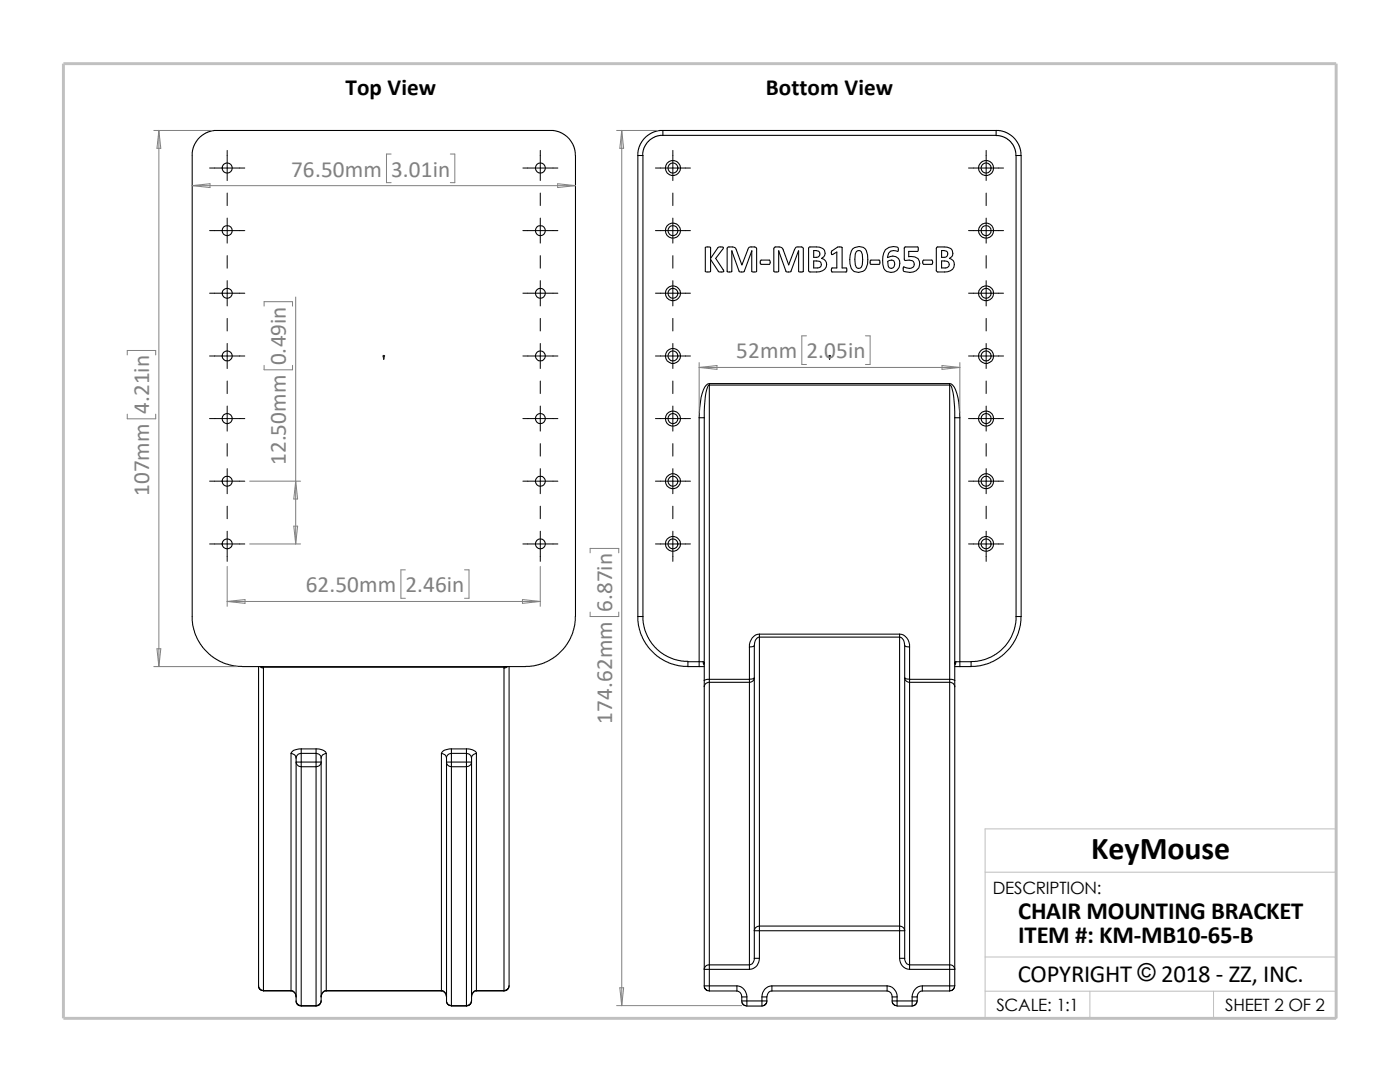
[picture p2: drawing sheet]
<svg xmlns="http://www.w3.org/2000/svg" width="279mm" height="216mm" viewBox="0 0 279 216" stroke-linecap="round" stroke-linejoin="round" font-family="sans-serif">
<path d="M196.6 174h70.1M196.6 191h70.1M196.6 197.8h70.1M217.5 197.8v5.4M242.2 197.8v5.4M26.8 203.2h239.9v-37.8h-70.1v37.8" fill="none" stroke="#c0c0c0" stroke-width=".2"/>
<path d="M12.7 12.7h254v190.5h-254z" fill="none" stroke="#c0c0c0" stroke-width=".59"/>
<g fill="none" stroke="#000" stroke-width=".21">
<path d="M38.4 31l.2-1.6 .9-1.7 1.5-1.1 1.7-.6h67.7l1.8 .6 1.4 1.1 1 1.7 .3 1.6v92M38.4 31v92.9l.4 2.3 .7 1.5 .9 1.5 1.4 1.4 1.8 1.2 1.6 .7 1.5 .4 1.6 .1M127.3 31v92M127.3 31h1v92M132.3 26l-.9 .1-1.1 .3-1.5 1-1.2 1.7-.3 1v.9M132.3 26h66.5M132.3 27l-1.4 .2-1.5 1-.9 1.4-.2 1.4M132.3 26v1M198.8 26v1h-66.5M198.8 26l.9 .1 1 .3 .8 .4 .9 .8 1 1.5 .3 1 .1 .9M198.8 27.1h.8l.8 .2 1.2 .9 .8 1.2 .4 1.6M202.8 31v92"/>
<path d="M202.8 31h1v92M140.8 49.4a.79 .79 0 0 1 1 0v2.2l1.5-2.2a.72 .72 0 0 1 1.1 0l-1.6 2.2 1.5 2.2 .1 .4-.2 .1a.72 .72 0 0 1-.9-.2l-1.5-2.3v2.3a.78 .78 0 0 1-1 0zM146 50.1v4a.62 .62 0 0 1-.8 .1l-.1-4.7 .4-.2a1.14 1.14 0 0 1 1.4 .5l1.1 3 1.2-2.9a.57 .57 0 0 1 .7-.6h.8l.3 .4v4.5a.66 .66 0 0 1-1-.1v-4M146 50.1l1.5 4a.91 .91 0 0 0 1 0l1.5-4M146 50.1h.1M150 50.1h.1M151.8 52l.1-.1h1.6a.61 .61 0 0 1 0 .8h-1.6l-.2-.1zM155.4 50.1l1.4 4a.85 .85 0 0 0 1.1 0l1.4-4 .1 4a.57 .57 0 0 0 .9 .1v-4.7l-.4-.2h-.6a.62 .62 0 0 0-.8 .6l-1.1 2.9M155.4 50.1v4a.78 .78 0 0 1-1 0v-4.4l.2-.3 .2-.1a1.34 1.34 0 0 1 1.4 .3l1.2 3.2M155.4 50.1h.1M157.4 52.8h.1M161.4 49.4l.3-.1a3.3 3.3 0 0 1 2.6 .4 1.13 1.13 0 0 1-.3 1.9 1.36 1.36 0 0 1 1 1.5 1.36 1.36 0 0 1-1.4 1.1l-1.9 .1-.3-.2z"/>
<path d="M162.4 52.1l1.2 .1a.71 .71 0 0 1 .3 .8 .71 .71 0 0 1-.8 .5h-.7zM162.4 50l1 .1a.68 .68 0 0 1 .2 .8 .68 .68 0 0 1-.7 .5h-.5zM166 50.1l1.1-.8h.9l.1 4.2h.8l.1 .1-.1 .7h-2.8a.56 .56 0 0 1 0-.8h.9v-3.2l-1 .5zM170.2 49.7a1.72 1.72 0 0 1 1.9-.4 1.72 1.72 0 0 1 1 1.6 3.2 3.2 0 0 1-.9 3.2 1.68 1.68 0 0 1-2.6-1.4 4.2 4.2 0 0 1 .6-3zM170.9 50.2a.66 .66 0 0 1 1 0 4.3 4.3 0 0 1 0 3.1 .66 .66 0 0 1-1 0 4.3 4.3 0 0 1 0-3.1zM173.7 52l1.7-.1a.61 .61 0 0 1 0 .8h-1.6l-.1-.1zM176.7 49.8a2.14 2.14 0 0 1 2.5-.4l.1 .6-.1 .2a1.29 1.29 0 0 0-1.5-.1 1.29 1.29 0 0 0-.6 1.3 1.55 1.55 0 0 1 2 0 1.55 1.55 0 0 1 .4 1.9 1.7 1.7 0 0 1-1.9 1 1.7 1.7 0 0 1-1.4-1.5 4.4 4.4 0 0 1 .5-3zM177.2 52.2a.82 .82 0 0 1 1.3 .2l-.1 .8a.64 .64 0 0 1-.6 .3 .64 .64 0 0 1-.6-.5zM180.6 49.3h2.5a.67 .67 0 0 1 0 .9h-1.7v1a2.51 2.51 0 0 1 1.8 .4 1.73 1.73 0 0 1 .1 1.9 1.73 1.73 0 0 1-1.7 .9l-.9-.2a.58 .58 0 0 1-.3-.9l.3 .1a1.06 1.06 0 0 0 1.2 .1 1.06 1.06 0 0 0 .5-1l-.1-.3a2.27 2.27 0 0 0-1.7-.3l-.1-.2zM184.2 52l.1-.1h1.7a.61 .61 0 0 1 0 .8h-1.7l-.2-.1zM186.9 49.4l.3-.1a3.5 3.5 0 0 1 2.7 .4 1.19 1.19 0 0 1-.4 1.9 1.36 1.36 0 0 1 .9 1.5 1.36 1.36 0 0 1-1.3 1.1l-1.9 .1-.3-.2zM187.9 52.1l1.2 .1a.7 .7 0 0 1 .3 .8 .7 .7 0 0 1-.8 .5h-.7z"/>
<path d="M187.9 50l1 .1a.69 .69 0 0 1 .2 .8 .69 .69 0 0 1-.7 .5h-.5zM141.6 76.5v.3M141.6 76.8v58.8M141.6 76.8h47.9M141.6 76.5h47.9M141.6 76.5a1.67 1.67 0 0 0-1.2 1.3l-.5 1.5-.4 4.1M141.6 76.8a1.96 1.96 0 0 0-.7 1.6l-.3 2.7-.1 2.3M189.5 76.8l.2 .1a15.7 15.7 0 0 1 .8 6.5M189.5 76.5a1.67 1.67 0 0 1 1.2 1.3l.6 2.5 .3 3.1M189.5 76.5v.3M189.5 76.8v58.8M139.5 83.4v48.6"/>
<path d="M139.5 83.4h1M140.5 83.4v52.4M190.5 83.4v52.4M190.5 83.4h1.1M191.6 83.4v48.6M51.6 133v63.7M51.9 133l.7 .3M52 133l.6 .1M52.2 133l.4 .1M52.6 133.1v.2M52.6 133.1h48M52.6 133.3v64.4"/>
<path d="M100.6 133.3v64.4M100.6 133.1v.2M101 133l-.4 .1M101.1 133l-.5 .1M101.3 133l-.7 .3M101.6 133v63.7M114.8 123l-.1 1.6-.4 1.6-.6 1.5-1 1.5-1.7 1.7-1.4 .9-1.6 .7-1.6 .4-1.5 .1h-56.6M127.3 123h1M127.3 123l.1 1.8 .6 2 .9 1.8 1.1 1.2 1.7 1.5 1.7 .9 2 .6 1.9 .2M128.3 123l.2 2.1 .7 1.9 1 1.5 1 1.2 1.3 .9 2 1 1.6 .3 1.2 .1M137.3 133h2.2M139.5 133h1"/>
<path d="M139.5 132v1M139.5 132h-2.2v1M139.5 132h.8M140.3 132l.2 .7M140.3 132l.2 .2M140.5 132.2v.3M140.5 132.2v.2M140.5 137v59.7M140.5 135.8v1.2M141.6 135.6v.5M141.6 136.1v56.4M141.6 136.1h8"/>
<path d="M141.6 135.6h8M141.6 136.1a.95 .95 0 0 0-1.1 .9M141.6 135.6h-.6l-.5 .2M149.6 135.6v.5M149.6 129.1v6.5M149.6 136.1v56.4M149.6 135.6l.6-.1 .3-.2a.94 .94 0 0 1-.9 .8M150.5 128.8v62.4M150.5 128.8l-.3 .2-.6 .1M151.6 126.5a2.29 2.29 0 0 0-2 2.6M151.6 126.5v.6M151.6 127.1v57.7"/>
<path d="M151.6 127.1h27.9M151.6 126.5h27.9M151.6 127.1a1.51 1.51 0 0 0-1.1 1.7M179.5 127.1a1.51 1.51 0 0 1 1.1 1.7M179.5 126.5v.6M179.5 126.5a2.29 2.29 0 0 1 2 2.6M179.5 127.1v57.7M180.6 128.8l.2 .2 .7 .1M180.6 128.8v62.4M181.5 135.6l-.7-.1-.2-.2a.94 .94 0 0 0 .9 .8M181.5 135.6v.5M181.5 129.1v6.5"/>
<path d="M181.5 136.1v56.4M181.5 136.1h8M181.5 135.6h8M189.5 136.1a.95 .95 0 0 1 1 .9M189.5 135.6v.5M189.5 135.6h.6l.4 .2M189.5 136.1v56.4M190.5 132.2v.3M190.5 132.2v.2M190.5 133h1.1M190.5 137v59.7M190.5 135.8v1.2"/>
<path d="M190.8 132h.8M190.8 132l-.3 .7M190.8 132l-.3 .2M191.6 132v1M191.6 132h2.2M193.8 132v1h-2.2M202.8 123l-.1 1.2-.3 1.5-.8 1.9-1 1.3-1.2 1.1-1.4 1-2.1 .8-2.1 .2M202.8 123h1M203.8 123l-.2 1.8-.6 2-1.3 2.4-1.4 1.4-1.8 1.2-1.6 .7-1.5 .4-1.6 .1M58.1 150.4v47.3M58.1 150.4a.95 .95 0 0 1 1 .9M59.1 151.3v48.4"/>
<path d="M60.1 149.4a1.78 1.78 0 0 0-2 1M60.1 149.4v.9M60.1 152.1v.9M60.1 149.4h3M60.1 150.3h3M60.1 152.1h3M60.1 150.3v1.8M60.1 153v47.7M60.1 153h3M60.1 150.3a1.02 1.02 0 0 0-1 1M60.1 152.1h-.9a.81 .81 0 0 0 .9 .9M63.1 150.3a1.01 1.01 0 0 1 1 1"/>
<path d="M63.1 149.4v.9M63.1 152.1h.9a.81 .81 0 0 1-.9 .9M63.1 152.1v.9M63.1 150.3v1.8M63.1 153v47.7M63.1 149.4a1.91 1.91 0 0 1 2 1M64.1 151.3v48.4M65.1 150.4v47.3M65.1 150.4a.95 .95 0 0 0-1 .9M88.1 150.4v47.3M88.1 150.4a.95 .95 0 0 1 1 .9M89.1 151.3v48.4"/>
<path d="M90.1 150.3a.94 .94 0 0 0-1 1M90.1 152.1h-.9a.88 .88 0 0 0 .9 .9M90.1 149.4h3M90.1 150.3h3M90.1 152.1h3M90.1 150.3v1.8M90.1 153v47.7M90.1 153h3M90.1 149.4a1.76 1.76 0 0 0-2 1M90.1 149.4v.9M90.1 152.1v.9M93.1 149.4a1.89 1.89 0 0 1 2 1"/>
<path d="M93.1 150.3v1.8M93.1 153v47.7M93.1 150.3a1.1 1.1 0 0 1 1 1M93.1 149.4v.9M93.1 152.1h.9a.81 .81 0 0 1-.9 .9M93.1 152.1v.9M94.1 151.3v48.4M95.1 150.4v47.3M95.1 150.4a.94 .94 0 0 0-1 .9M51.6 196.7v.4l.3 .4 .7 .2M51.6 196.7a1.02 1.02 0 0 0 1 1M52.6 197.7h5.5"/>
<path d="M58.1 197.7h.1M58.1 197.7a1.18 1.18 0 0 1 1 1.2 1.09 1.09 0 0 0-1-1.2M59.1 199.7a1.02 1.02 0 0 0 1 1M59.1 199.7v.4l.3 .4 .7 .2M64.1 199.7l-.4 .8-.6 .2M64.1 199.7a1.02 1.02 0 0 1-1 1M65.1 197.7h.1M65.1 197.7h23M65.1 197.7a1.18 1.18 0 0 0-1 1.2 1.12 1.12 0 0 1 1-1.2M88.1 197.7h.1M88.1 197.7a1.18 1.18 0 0 1 1 1.2 1.17 1.17 0 0 0-1-1.2M89.1 199.7l.1 .4 .3 .4 .6 .2"/>
<path d="M89.1 199.7a.94 .94 0 0 0 1 1M94.1 199.7l-.4 .8-.6 .2M94.1 199.7a1.02 1.02 0 0 1-1 1M95.1 197.7h.1M95.1 197.7h5.5M95.1 197.7a1.19 1.19 0 0 0-1 1.2 1.13 1.13 0 0 1 1-1.2M100.6 197.7h.1M101.6 196.7l-.4 .8-.6 .2M101.6 196.7a1.02 1.02 0 0 1-1 1M140.5 196.7h1.1M140.5 196.7l.1 .4 .3 .4 .7 .2M141.6 196.7v1"/>
<path d="M141.6 192.5v.9M141.6 197.7h5.5M141.6 196.7h5.5M141.6 193.4v3.3M141.6 193.4h8M141.6 192.5h8M141.6 192.5a.82 .82 0 0 0-1 .9h1M147.1 196.7a2.18 2.18 0 0 1 2 2.2M147.1 196.7v1M147.1 197.7a1.1 1.1 0 0 1 .9 1.2M148 199.7l.1 .4 .3 .4 .7 .2M148 198.9h1.1"/>
<path d="M148 199.7h1.1M148 198.9v.8M149.1 199.7h3M149.1 198.9v.8M149.1 199.7v1M149.6 192.5v.9M150.5 191.2h1.1M150.5 191.2a1.2 1.2 0 0 1-.9 1.3M151.6 184.8v.9M151.6 185.7v5.5M151.6 185.7h27.9M151.6 184.8h27.9"/>
<path d="M151.6 191.2a2.08 2.08 0 0 1-2 2.2M151.6 184.8a.81 .81 0 0 0-1 .9h1M152.1 198.9v.8M152.1 199.7v1M152.1 198.9h.9M153 198.9v.8h-.9M153.1 199.7l-.4 .8-.6 .2M154.1 197.7a1.09 1.09 0 0 0-1.1 1.2M154.1 197.7h22.9M154.1 196.7h22.9M154.1 196.7v1M154.1 196.7a2.1 2.1 0 0 0-2 2.2"/>
<path d="M177 197.7a1.09 1.09 0 0 1 1.1 1.2M177 196.7v1M177 196.7a2.1 2.1 0 0 1 2 2.2M178.1 199.7h.9M178.1 198.9h.9M178.1 198.9v.8M178.1 199.7v.4l.3 .4 .6 .2M179 199.7h3M179 198.9v.8M179 199.7v1h3M179.5 191.2a2.1 2.1 0 0 0 2 2.2M179.5 184.8a.81 .81 0 0 1 1 .9h-1"/>
<path d="M179.5 184.8v.9M179.5 185.7v5.5M179.5 191.2h1.1M180.6 191.2a1.2 1.2 0 0 0 .9 1.3M181.5 192.5v.9M181.5 193.4h8M181.5 192.5h8M182 199.7v1M182 198.9h1M182 199.7h1M182 198.9v.8M183 199.7l-.3 .8-.7 .2"/>
<path d="M183 198.9v.8M184.1 197.7a1.09 1.09 0 0 0-1.1 1.2M184.1 197.7h5.4M184.1 196.7h5.4M184.1 196.7v1M184.1 196.7a2.17 2.17 0 0 0-2.1 2.2M189.5 196.7v1M189.5 192.5a.82 .82 0 0 1 1 .9h-1M189.5 192.5v.9M189.5 196.7h1M189.5 193.4v3.3M190.5 196.7l-.3 .8-.7 .2"/>
<path d="M60.1 200.7h.1M60.1 200.7h3M63.1 200.7h.1M90.1 200.7h3M93.1 200.7h.1M149.1 200.7h3"/>
<circle cx="45.3" cy="33.5" r="1.01"/>
<circle cx="107.9" cy="33.5" r="1"/>
<circle cx="134.3" cy="33.5" r="1"/>
<circle cx="134.3" cy="33.5" r="1.51"/>
<circle cx="196.8" cy="33.5" r="1"/>
<circle cx="196.8" cy="33.5" r="1.51"/>
<circle cx="45.3" cy="58.5" r="1"/>
<circle cx="45.3" cy="46" r="1.01"/>
<circle cx="107.8" cy="58.5" r=".99"/>
<circle cx="107.9" cy="46" r="1"/>
<circle cx="134.3" cy="46" r="1"/>
<circle cx="134.3" cy="46" r="1.51"/>
<circle cx="134.3" cy="58.5" r=".99"/>
<circle cx="134.3" cy="58.5" r="1.49"/>
<circle cx="196.8" cy="46" r="1"/>
<circle cx="196.8" cy="46" r="1.51"/>
<circle cx="196.8" cy="58.5" r=".99"/>
<circle cx="196.8" cy="58.5" r="1.49"/>
<circle cx="45.3" cy="71" r="1.01"/>
<circle cx="107.9" cy="71" r="1"/>
<circle cx="134.3" cy="71" r=".99"/>
<circle cx="134.3" cy="71" r="1.49"/>
<circle cx="196.8" cy="71" r=".99"/>
<circle cx="196.8" cy="71" r="1.49"/>
<circle cx="45.3" cy="96" r="1"/>
<circle cx="45.3" cy="83.5" r="1.01"/>
<circle cx="107.8" cy="96" r=".99"/>
<circle cx="107.9" cy="83.5" r="1"/>
<circle cx="134.3" cy="96" r="1"/>
<circle cx="134.3" cy="83.5" r="1"/>
<circle cx="134.3" cy="83.5" r="1.51"/>
<circle cx="134.3" cy="96" r="1.49"/>
<circle cx="196.8" cy="96" r="1"/>
<circle cx="196.8" cy="83.5" r="1"/>
<circle cx="196.8" cy="83.5" r="1.51"/>
<circle cx="196.8" cy="96" r="1.49"/>
<circle cx="45.3" cy="108.5" r="1"/>
<circle cx="107.8" cy="108.5" r=".99"/>
<circle cx="134.3" cy="108.5" r=".99"/>
<circle cx="134.3" cy="108.5" r="1.49"/>
<circle cx="196.8" cy="108.5" r=".99"/>
<circle cx="196.8" cy="108.5" r="1.49"/>
</g>
<g fill="#00f" stroke="#00f" stroke-width=".2">
<path d="M76.5 71.4h.2l-.1 .3z"/>
<path d="M165.5 71.4h.2l-.1 .3z"/>
</g>
<path d="M76.5 71h.3M76.5 70.9l.3 .3M76.6 71h.1M76.6 70.9v.8M76.7 70.9l-.3 .3M165.4 71h.3M165.4 70.9l.3 .3M165.6 71h.1M165.6 70.9v.8M165.7 70.9l-.3 .3" fill="none" stroke="#00f" stroke-width=".2"/>
<g fill="none" stroke="#000" stroke-width=".2">
<path d="M41.8 33.5h7.1M45.3 30v6M45.3 38.5v2.5M104.4 33.5h6.9M107.8 30v6M107.8 38.5v2.5M130.8 33.5h7M134.3 30v6M134.3 38.5v2.5M193.3 33.5h7M196.8 30v6M196.8 38.5v2.5"/>
<path d="M41.8 46h7.1M41.8 58.5h7.1M45.3 43.5v5M45.3 51v2.5M45.3 56v5M104.4 46h6.9M104.4 58.5h6.9M107.8 43.5v5M107.8 51v2.5M107.8 56v5M130.8 46h7M130.8 58.5h7"/>
<path d="M134.3 43.5v5M134.3 51v2.5M134.3 56v5M193.3 46h7M193.3 58.5h7M196.8 43.5v5M196.8 51v2.5M196.8 56v5M41.8 71h7.1M45.3 63.5v2.5M45.3 68.5v5M45.3 76v2.5"/>
<path d="M104.4 71h6.9M107.8 63.5v2.5M107.8 68.5v5M107.8 76v2.5M130.8 71h7M134.3 63.5v2.5M134.3 68.5v5M134.3 76v2.5M193.3 71h7M196.8 63.5v2.5M196.8 68.5v5M196.8 76v2.5"/>
<path d="M41.8 83.5h7.1M41.8 96h7.1M45.3 81v5M45.3 88.5v2.5M45.3 93.5v5M104.4 83.5h6.9M104.4 96h6.9M107.8 81v5M107.8 88.5v2.5M107.8 93.5v5M130.8 83.5h7M130.8 96h7"/>
<path d="M134.3 81v5M134.3 88.5v2.5M134.3 93.5v5M193.3 83.5h7M193.3 96h7M196.8 81v5M196.8 88.5v2.5M196.8 93.5v5M41.8 108.5h7.1M45.3 101v2.5M45.3 106v6M104.4 108.5h6.9"/>
<path d="M107.8 101v2.5M107.8 106v6M130.8 108.5h7M134.3 101v2.5M134.3 106v6M193.3 108.5h7M196.8 101v2.5M196.8 106v6"/>
</g>
<g fill="none" stroke="#808080" stroke-width=".2">
<path d="M30.7 26h11.6M31.7 26l.4 3.6h-.8zM31.7 26v107M38.4 37l3.5-.3v.7zM38.4 37h76.5M78.1 30.7h-1v5.7h1M89.9 30.7h.9v5.7h-.9M111.3 36.7l3.6 .3-3.6 .4zM123.1 26h8.2M124.1 26l.4 3.6h-.8zM124.1 26v174.7M59 59.3v49.2"/>
<path d="M25.4 70.8v-.9h5.7v.9M52.7 61.1v-.9h5.7v.9M52.7 72.9v.9h5.7v-.9M139.5 72.3v10.1M139.5 73.3h52.1M139.5 73.3l3.6-.4v.8zM161 67h-1v5.7h1M172.7 67h1v5.7h-1M188 72.9l3.6 .4-3.6 .4zM191.6 72.3v10.1M25.4 82.6v1h5.7v-1M49.8 96h10.2"/>
<path d="M59 96l.4 3.6h-.8zM45.3 113v8M49.8 108.5h10.2M58.6 105h.8l-.4 3.5zM80.9 113.7h-.9v5.7h.9M92.7 113.7h.9v5.7h-.9M104.3 119.6l3.5 .4-3.5 .4zM107.8 113v8M117.8 110.3v-.9h5.7v.9M30.7 133h16.6M31.3 129.5h.8l-.4 3.5zM45.3 120l3.6-.4v.8z"/>
<path d="M45.3 120h62.5M117.8 122.1v.9h5.7v-.9M123.7 197.1h.8l-.4 3.6zM123.1 200.7h24.9"/>
</g>
<text font-size="6.4" x="217.8" y="171.4">KeyMouse</text>
<g font-size="4.9">
<text x="203.2" y="183.3">CHAIR MOUNTING BRACKET</text>
<text x="203.2" y="188.3">ITEM #: KM-MB10-65-B</text>
<text x="203.1" y="195.9">COPYRIGHT © 2018 - ZZ, INC.</text>
</g>
<g font-size="4.6">
<text x="69" y="18.9">Top View</text>
<text x="152.8" y="19">Bottom View</text>
</g>
<g font-size="4.6" fill="#808080">
<text x="58.1" y="35.2">76.50mm</text>
<text x="78.1" y="35.2">3.01in</text>
<text x="146.9" y="71.5">52mm</text>
<text x="161" y="71.5">2.05in</text>
<text x="57.1" y="72.9" transform="rotate(-90 57.1 72.9)">0.49in</text>
<text x="29.8" y="82.6" transform="rotate(-90 29.8 82.6)">4.21in</text>
<text x="57.1" y="92.8" transform="rotate(-90 57.1 92.8)">12.50mm</text>
<text x="29.8" y="99" transform="rotate(-90 29.8 99)">107mm</text>
<text x="61" y="118.2">62.50mm</text>
<text x="80.9" y="118.2">2.46in</text>
<text x="122.2" y="122.1" transform="rotate(-90 122.2 122.1)">6.87in</text>
<text x="122.2" y="144.4" transform="rotate(-90 122.2 144.4)">174.62mm</text>
</g>
<g font-size="3.4">
<text x="198.2" y="178.5">DESCRIPTION:</text>
<text x="198.8" y="201.7">SCALE: 1:1</text>
<text x="244.5" y="201.7">SHEET 2 OF 2</text>
</g>
</svg>
